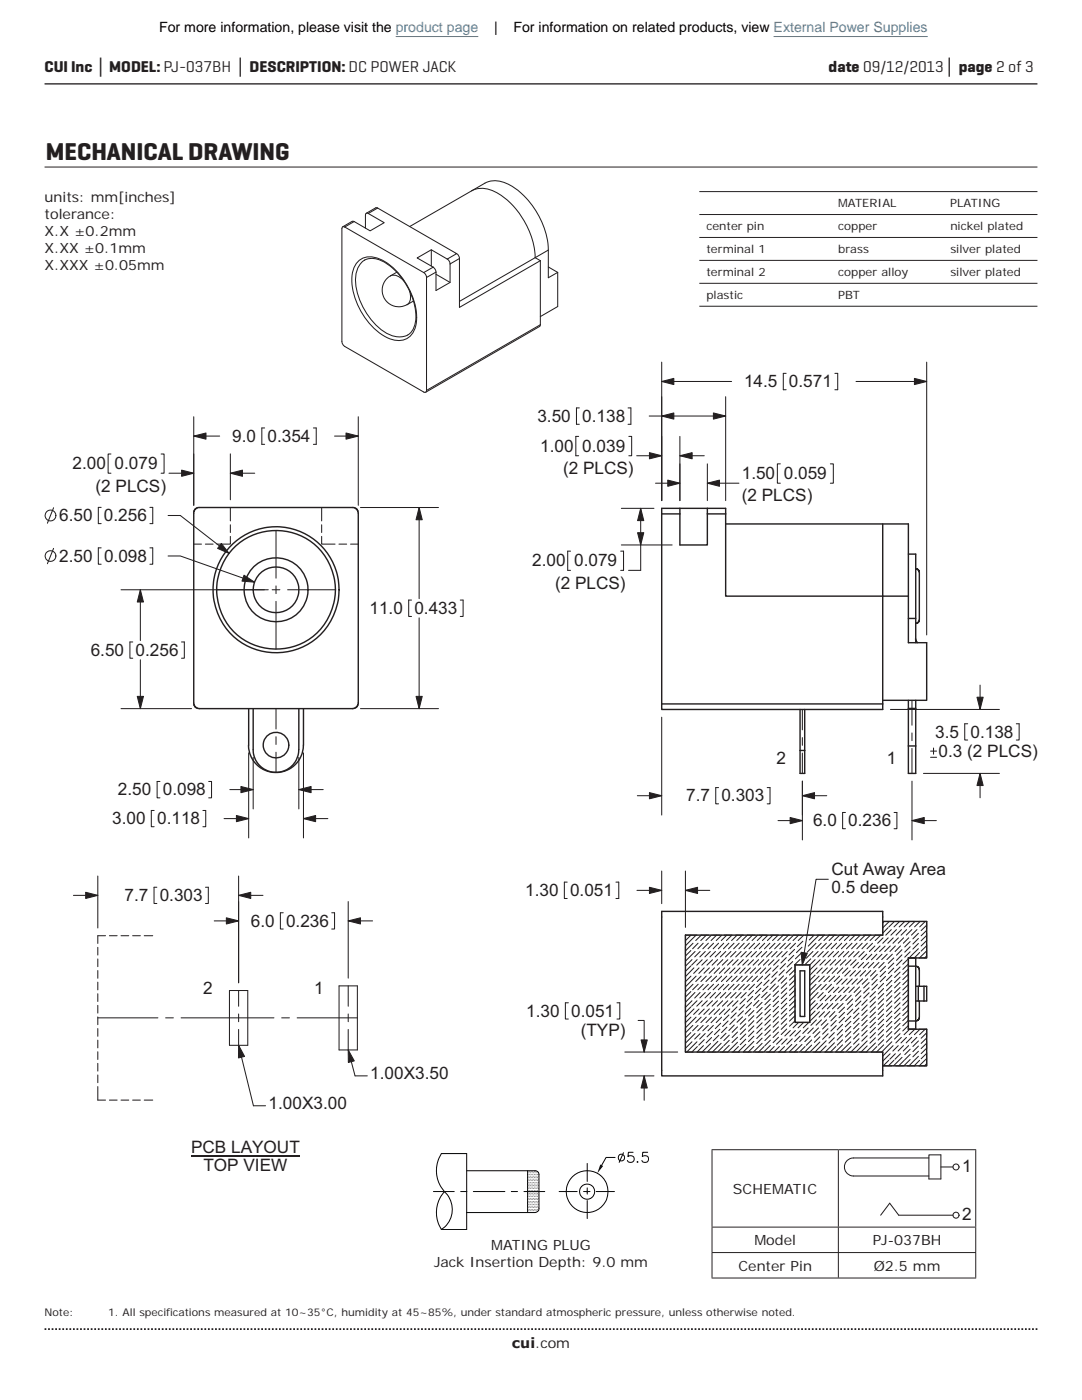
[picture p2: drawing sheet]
<svg xmlns="http://www.w3.org/2000/svg" width="216mm" height="279mm" viewBox="0 0 216 279" stroke-linecap="round" stroke-linejoin="round" font-family="sans-serif">
<path d="M8.9 16.7h198.1" fill="none" stroke="#231f20" stroke-width=".26"/>
<path d="M8.9 265.3h198.1" fill="none" stroke="#231f20" stroke-width=".35" stroke-dasharray=".4 .4 .4 .4 .4 .4" stroke-dashoffset=".7" stroke-linecap="butt"/>
<g fill="none" stroke="#231f20" stroke-width=".21">
<path d="M94.1 38.1l2.7-1.5a5.2 5.2 0 0 1 5.3 .5 16.4 16.4 0 0 1 7.3 12.8l-2.6 1.5M94.1 38.1a5.4 5.4 0 0 1 5.8 .8 16.5 16.5 0 0 1 6.9 12.5M94.1 38.1l-12.3 7.1M68.8 45.3h-.4l-.2 .3 .1 23 .5 .5 15.7 9.1 .4 .1 .2-.4M68.8 45.3l15.7 9.1M70.7 44.2l-1.9 1.1M70.7 44.2h-.4l-1.9 1.1M71.7 51.9a4.4 4.4 0 0 1 5.1 .3 13.8 13.8 0 0 1 6.3 12.3 3.6 3.6 0 0 1-4.9 3.2 13.2 13.2 0 0 1-7.7-9.3 7.3 7.3 0 0 1 .7-5.9zM72.4 52.1a3.3 3.3 0 0 1 3.6-.1 13.3 13.3 0 0 1 6.9 12 3.2 3.2 0 0 1-4 3.2 10.3 10.3 0 0 1-6.1-5.3 10.6 10.6 0 0 1-1.6-7.9l.5-1zM73.5 42.6l3.2 1.8-2.8 1.7-3.2-1.9M73.5 42.6l-.3-.1-.2 .2-.1 2.8M75.4 41.5l15.7 9.1-1.9 1.1"/>
<path d="M75.4 41.5l-1.9 1.1M75.4 41.5h-.4l-1.9 1.1M77.9 55.1a2.39 2.39 0 0 1 2.7 1M77.9 55.1a3.3 3.3 0 0 0-1.6 2.3 3.3 3.3 0 0 0 1.1 3l.3 .2a3.3 3.3 0 0 0 3.5 .2M79.2 54.3l-1.3 .8M81.7 58.1a2.42 2.42 0 0 1-.5 2.7M85.1 55.4v22.5M86.1 49.9v3.2M86.4 53.3l.5 .6 .1 .4M86.4 53.3l-1.9 1.1M87 54.3l-1.9 1.1-.1-.5-.5-.5M87 54.7l2.8 1.7"/>
<path d="M89.2 51.7l-3.1-1.8-2.9 1.6 3.2 1.8M89.2 51.7l.5 .6 .1 .4M89.8 52.7v3.7l-2.8 1.6v-3.7M91.1 50.6l.3 .3 .3 .7M91.7 51.6v9.7l16.1-9.3M91.7 51.6l-1.9 1.1M106.8 51.4l1 .6M106.8 51.4l-15.1 8.7M107.8 52v12.8M109.4 49.9v5.5l1.9-1M109.4 53.3l1.9 1.1M111.3 54.4v6.8l-3.5 2"/>
<path d="M82.5 60.1l-1.3 .7M107.8 64.8l-22.7 13.1M107.8 64.8l-.1 .4-22.7 13.1M14.7 178.7h4.8M19.5 174.8v10.4M31.3 177.1h-.6v3.2h.6M41 177.1h.6v3.2h-.6M47.6 174.8v21.3M47.6 178.7h4.9M69.5 179.9v15.3M19.5 189.1v1.5M19.5 191.4v1.5"/>
<path d="M19.5 193.7v1.5M19.5 196v1.6M19.5 198.3v1.6M21.1 186.7h-1.6v1.6M21.8 186.7h1.6M24.1 186.7h1.6M26.5 186.7h1.5M28.8 186.7h1.7M42.7 183.8h4.9M45.8 197.7h3.6v10.9h-3.6zM47.6 197.7v3.1M56.5 182.2h-.6v3.2h.6"/>
<path d="M66.2 182.2h.6v3.2h-.6M67.7 196.8h3.6v12.7h-3.6zM69.5 196.8v4M69.5 183.8h4.8M19.5 216.8v2.7h1.6M19.5 200.6v1.6M19.5 203v1.5M19.5 205.3v1.5M19.5 207.6v1.5M19.5 209.9v1.5M19.5 212.2v1.6M19.5 214.5v1.6"/>
<path d="M19.5 203.1h12M21.8 219.5h1.6M24.1 219.5h1.6M26.5 219.5h1.5M28.8 219.5h1.7M33 203.1h1.6M36.1 203.1h18.6M47.6 202.4v1.5M47.6 205.4v3.2M56.2 203.1h1.5M59.3 203.1h12M69.5 202.4v1.5"/>
<path d="M69.5 205.4v4.1"/>
</g>
<g fill="none" stroke="#231f20" stroke-width=".28">
<path d="M38.9 101.6l.6-.3h31.1l.7 .4 .2 .7v37.9l-.2 .6-.2 .3-.7 .2h-30.6l-.4-.1-.5-.3-.2-.5v-38.3zM49.6 141.4v7.3M50.5 141.4v8.7l.3 1.1 .6 1.1a4.4 4.4 0 0 0 2.7 1.7v.1a4.8 4.8 0 0 0 2.7-.3l1.1-.6a4.7 4.7 0 0 0 1.7-3.6v-8.2M60.6 141.4v7.3a5.5 5.5 0 0 1-5.5 5.5 5.5 5.5 0 0 1-5.5-5.5"/>
<circle cx="55.1" cy="117.7" r="12.6"/>
<circle cx="55.1" cy="117.7" r="6.4"/>
<circle cx="55.1" cy="117.7" r="11.9"/>
<circle cx="55.1" cy="117.7" r="4.6"/>
<circle cx="55.1" cy="148.7" r="2.55"/>
</g>
<path d="M17.1 178.1l2.4 .6-2.4 .6z" fill="#231f20"/>
<path d="M17.1 178.1l2.4 .6-2.4 .6z" fill="none" stroke="#231f20" stroke-width=".21"/>
<path d="M47.6 178.7l2.4-.6v1.2z" fill="#231f20"/>
<path d="M47.6 178.7l2.4-.6v1.2z" fill="none" stroke="#231f20" stroke-width=".21"/>
<path d="M45.2 183.2l2.4 .6-2.4 .6z" fill="#231f20"/>
<path d="M45.2 183.2l2.4 .6-2.4 .6z" fill="none" stroke="#231f20" stroke-width=".21"/>
<path d="M69.5 183.8l2.4-.6v1.2z" fill="#231f20"/>
<g fill="none" stroke="#231f20" stroke-width=".21">
<path d="M22.1 90.6h-.5v3.8h.5M32.1 90.6h.6v3.8h-.6M33.7 94.4h5M38.7 90.6v10.2M46 90.6v9.1M46 94.4h4.8M38.7 108.6h1.5M41 108.6h1.5M43.2 117.7h9.6M46 107v1.6h-2.7M46 101.3v2.7M46 104.7v1.6"/>
<path d="M54.3 117.7h1.5M55.1 105.9v9.5M55.1 116.9v1.6M57.4 117.7h9.5M64.2 101.3v2.7M64.2 104.7v1.6M64.2 107v1.6h2.7M67.6 108.6h1.6M69.9 108.6h1.6M55.1 120v9.6M55.1 141.4v4.1M55.1 147v1.6"/>
<path d="M55.1 150.1v4.1M69.5 183.8l2.4-.6v1.2z"/>
</g>
<path d="M36.2 93.8l2.5 .6-2.5 .7z" fill="#231f20"/>
<path d="M36.2 93.8l2.5 .6-2.5 .7z" fill="none" stroke="#231f20" stroke-width=".21"/>
<path d="M46 94.4l2.4-.6v1.3z" fill="#231f20"/>
<path d="M46 94.4l2.4-.6v1.3zM47.6 208.6l3 12.1h2.4M69.5 209.5l1.3 5.2h2.5" fill="none" stroke="#231f20" stroke-width=".21"/>
<path d="M38.1 230.7h21.7" fill="none" stroke="#231f20" stroke-width=".26"/>
<path d="M47.6 208.6l1.2 2.2-1.2 .3z" fill="#231f20"/>
<path d="M47.6 208.6l1.2 2.2-1.2 .3z" fill="none" stroke="#231f20" stroke-width=".21"/>
<path d="M69.5 209.5l1.2 2.2-1.2 .3z" fill="#231f20"/>
<g fill="none" stroke="#231f20" stroke-width=".21">
<path d="M38.7 87h5.1M38.7 83.2v17.6M52.8 85.4h-.6v3.3h.6M62.5 85.4h.6v3.3h-.6M66.8 87h4.7M71.5 83.2v17.6M10.7 101.3l-1.2 3.1M10.7 109.4l-1.2 3.1M20.2 109.3h-.6v3.3h.6M20.2 101.3h-.6v3.2h.6M24.1 117.7h29.4M28 117.7v10.1"/>
<path d="M29.9 109.3h.6v3.3h-.6M29.9 101.3h.6v3.2h-.6M33.5 111h2.5l14.8 5.2M33.5 102.9h2.5l9.7 7.5M71.9 101.3h15.6M82.1 119.8h-.6v3.2h.6M83.6 101.3v18.2M91.8 119.8h.6v3.2h-.6M26.5 128.1h-.6v3.3h.6M28 131.7v9.7M36.2 128.1h.6v3.3h-.6M83.6 123.3v18.1"/>
<path d="M24.1 141.4h14.1M31.9 156h-.5v3.2h.5M41.6 156h.6v3.2h-.6M45.9 157.6h4.6M49.6 150.2v17M50.5 151.1v10.3M59.6 151.1v10.3M59.6 157.6h4.9M60.6 150.2v17M71.9 141.4h15.6M30.8 161.7h-.6v3.3h.6M40.5 161.7h.6v3.3h-.6"/>
<path d="M44.7 163.4h4.9M60.6 163.4h4.8M69.5 209.5l1.2 2.2-1.2 .3z"/>
<circle cx="10.1" cy="102.9" r="1.08"/>
<circle cx="10.1" cy="111" r="1.07"/>
</g>
<path d="M83 139h1.3l-.7 2.4z" fill="#231f20"/>
<path d="M83 139h1.3l-.7 2.4z" fill="none" stroke="#231f20" stroke-width=".21"/>
<path d="M83.6 101.3l.7 2.4h-1.3z" fill="#231f20"/>
<path d="M83.6 101.3l.7 2.4h-1.3z" fill="none" stroke="#231f20" stroke-width=".21"/>
<path d="M38.7 87l2.4-.6v1.2z" fill="#231f20"/>
<path d="M38.7 87l2.4-.6v1.2z" fill="none" stroke="#231f20" stroke-width=".21"/>
<path d="M44.2 108.5l1.5 1.9-2.3-1z" fill="#231f20"/>
<path d="M44.2 108.5l1.5 1.9-2.3-1z" fill="none" stroke="#231f20" stroke-width=".21"/>
<path d="M69 86.4l2.5 .6-2.5 .6z" fill="#231f20"/>
<path d="M69 86.4l2.5 .6-2.5 .6z" fill="none" stroke="#231f20" stroke-width=".21"/>
<path d="M48.1 157l2.4 .6-2.4 .6z" fill="#231f20"/>
<path d="M48.1 157l2.4 .6-2.4 .6z" fill="none" stroke="#231f20" stroke-width=".21"/>
<path d="M59.6 157.6l2.5-.6v1.2z" fill="#231f20"/>
<path d="M59.6 157.6l2.5-.6v1.2z" fill="none" stroke="#231f20" stroke-width=".21"/>
<path d="M27.4 139h1.2l-.6 2.4z" fill="#231f20"/>
<path d="M27.4 139h1.2l-.6 2.4z" fill="none" stroke="#231f20" stroke-width=".21"/>
<path d="M28 117.7l.6 2.4h-1.2z" fill="#231f20"/>
<path d="M28 117.7l.6 2.4h-1.2z" fill="none" stroke="#231f20" stroke-width=".21"/>
<path d="M47.2 162.8l2.4 .6-2.4 .6z" fill="#231f20"/>
<path d="M47.2 162.8l2.4 .6-2.4 .6z" fill="none" stroke="#231f20" stroke-width=".21"/>
<path d="M60.6 163.4l2.4-.6v1.2z" fill="#231f20"/>
<path d="M60.6 163.4l2.4-.6v1.2z" fill="none" stroke="#231f20" stroke-width=".21"/>
<path d="M48.7 114.8l2.1 1.4-2.5-.2z" fill="#231f20"/>
<g fill="none" stroke="#231f20" stroke-width=".21">
<path d="M48.7 114.8l2.1 1.4-2.5-.2zM182 139.8v4.9M127.2 158.8h4.8M132 143.1v19.6M143.4 157.2h-.6v3.2h.6M153.1 157.2h.5v3.2h-.5M160.1 141.6v4.1M160.1 147.2v1.5M160.1 150.3v4.1M160.1 155.9v11.7M160.1 158.8h4.9M182 146.3v1.5"/>
<path d="M182 149.4v5M182 155.9v11.7M155.2 163.8h4.9M168.7 162.1h-.6v3.3h.6M178.4 162.1h.6v3.3h-.6M182 163.8h4.8M136.8 191.3v1.5l1.3-1.3M136.8 188.9v1.6M136.8 193.6v1.5M136.8 195.9v1.5M136.8 198.2v1.5M136.8 186.6v.1"/>
<path d="M137.8 197.9l-1 1.1M137.8 192.8l-1 1.1M137.8 189.7l-1.1 1.1M137.9 194.8l-1.2 1.1M137.9 186.6l-1.1 1.2M138.1 199.7l-1.4 1.4M138.3 196.4l-1.5 1.5M138.3 188.2l-1.5 1.6M138.5 193.2l-1.7 1.7M138.7 198.1l-1.9 1.9M138.7 189.9l-1.9 1.9M138.9 194.8l-2.1 2.1"/>
<path d="M138.9 186.6l-2.1 2.2M139.1 199.7l-1.1 1.1M139.1 186.6h-2.3v1.6M139.1 191.5l-1.1 1.1M139.3 188.2l-1.1 1.1M139.3 196.4l-1.1 1.1M139.5 193.2l-1.1 1.1M139.7 198.1l-1.1 1.1M139.7 189.9l-1.1 1.1M139.9 186.6h1.5M139.9 194.8l-1.1 1.1M139.9 186.6l-1.1 1.1"/>
<path d="M140.1 199.7l-1.1 1.1M140.1 191.5l-1.1 1.1M140.3 196.5l-1.1 1M140.3 188.2l-1.1 1.1M140.5 193.2l-1.1 1.1M140.7 198.1l-1.1 1.1M140.7 189.9l-1 1.1M140.9 194.8l-1 1.1M140.9 186.6l-1.1 1.1M141.1 199.7l-1.1 1.1M141.1 191.5l-1.1 1.1M141.3 196.5l-1 1"/>
<path d="M141.3 188.2l-1.1 1.1M141.6 193.2l-1.1 1M141.7 189.9l-1 1.1M141.8 198.1l-1.1 1.1M142 194.8l-1.1 1.1M142 186.6l-1.1 1.1M142.2 199.7l-1.1 1.1M142.2 186.6h1.5M142.2 191.5l-1.1 1.1M142.4 196.4l-1.1 1.1M142.4 188.2l-1.1 1.1M142.6 193.2l-1.1 1"/>
<path d="M142.8 198.1l-1.1 1.1M142.8 189.9l-1.1 1.1M143 194.8l-1.1 1.1M143 186.6l-1.1 1.1M143.2 199.7l-1.1 1.1M143.2 191.5l-1.1 1.1M143.4 188.2l-1.1 1.1M143.4 196.4l-1.1 1.1M143.6 193.2l-1.1 1.1M143.8 198.1l-1.1 1.1M143.8 189.9l-1.1 1.1M144 194.8l-1.1 1.1"/>
<path d="M144 186.6l-1.1 1.1M144.2 199.7l-1.1 1.1M144.2 191.5l-1.1 1.1M144.4 196.5l-1.1 1M144.4 188.2l-1.1 1.2M144.5 186.6h1.5M144.6 193.2l-1.1 1.1M144.8 198.1l-1.1 1.1M144.8 189.9l-1.1 1.1M145 194.8l-1.1 1.1M145 186.6l-1.1 1.1M145.2 199.7l-1.1 1.1"/>
<path d="M145.2 191.5l-1.1 1.1M145.4 196.5l-1 1M145.4 188.2l-1 1.2M145.6 193.2l-1 1M145.8 198.1l-1 1.1M145.8 189.9l-1 1.1M146.1 194.8l-1.2 1.1M146.1 186.6l-1.1 1.1M146.3 199.7l-1.2 1.1M146.3 191.5l-1.1 1.1M146.5 196.4l-1.1 1.1M146.5 188.2l-1.1 1.2"/>
<path d="M146.7 193.2l-1.1 1M146.8 186.6h1.5M146.9 189.9l-1.1 1.1M146.9 198.1l-1.1 1.1M147.1 194.8l-1.1 1.1M147.1 186.6l-1.1 1.1M147.3 199.7l-1.1 1.1M147.3 191.5l-1.1 1.1M147.5 196.4l-1.1 1.1M147.5 188.2l-1.1 1.2M147.7 193.2l-1.1 1.1M147.9 198.1l-1.1 1.1"/>
<path d="M147.9 189.9l-1.1 1.1M148.1 194.8l-1.1 1.1M148.1 186.6l-1.1 1.1M148.3 191.5l-1.1 1.1M148.5 188.2l-1.1 1.2M148.5 196.4l-1.1 1.1M148.7 193.2l-1.1 1.1M148.7 199.3l-1.1 1.1M148.9 198.1l-1.1 1.1M148.9 189.9l-1.1 1.1M149.1 194.8l-1.1 1.1M149.1 186.6h1.6"/>
<path d="M149.1 186.6l-1.1 1.1M149.3 191.5l-1.1 1.1M149.5 196.5l-1.1 1M149.5 188.2l-1.1 1.2M149.7 193.2l-1.1 1M149.9 189.9l-1 1.1M150.1 194.8l-1 1.1M150.1 186.6l-1.1 1.1M150.2 198.8l-1.1 1.2M150.3 191.5l-1.1 1.1M150.4 197.6l-1.1 1.2M150.5 196.4l-1.1 1.1"/>
<path d="M150.6 188.2l-1.2 1.2M150.8 193.2l-1.1 1M150.9 189.9l-1 1.1M151.1 194.8l-1 1.1M151.2 186.6l-1.1 1.1M151.4 191.5l-1.1 1.1M151.4 186.6h1.6M151.4 199.6l-1 1.2M151.6 188.2l-1.1 1.2M151.6 198.4l-1.1 1.1M151.8 193.2l-1.1 1M151.8 197.2l-1.1 1.1"/>
<path d="M152 189.9l-1.1 1.1M152 196l-1.1 1.1M152.2 194.8l-1.1 1.1M152.2 186.6l-1.1 1.1M152.4 191.5l-1.1 1.1M152.6 188.2l-1.1 1.2M152.8 193.2l-1.1 1.1M153 189.9l-1.1 1.1M153.1 198l-1.1 1.1M153.2 186.6l-1.1 1.1M153.3 196.8l-1.1 1.1M153.4 191.5l-1.1 1.1"/>
<path d="M153.5 195.6l-1.1 1.1M153.6 188.2l-1.1 1.2M153.6 194.4l-1 1.1M153.7 198.4l-1.1 1.1M153.7 199.4l-1.1 1.1M153.7 186.6h1.6M153.8 193.2l-1.1 1M154 189.9l-1.1 1.1M154.2 186.6l-1.1 1.1M154.4 191.5l-1.1 1.1M154.6 188.2l-1.1 1.2M154.7 196.4l-1.1 1.1"/>
<path d="M154.9 195.2l-1.1 1.1M155.1 189.9l-1.1 1.1M155.1 193.9l-1.1 1.1M155.3 186.6l-1.1 1.1M155.3 192.7l-1.1 1.1M155.3 196.8l-1 1.1M155.3 199.8l-1 1.1M155.3 198.8l-1 1.1M155.3 197.8l-1 1.1M155.5 191.5l-1.1 1.1M155.7 188.3l-1.1 1.1M156.1 189.9l-1.1 1.1"/>
<path d="M156.1 186.6h1.5M156.3 186.6l-1.1 1.1M156.3 194.8l-1 1M156.5 193.5l-1.1 1.1M156.7 188.3l-1.1 1.1M156.7 192.3l-1 1.1M156.9 191.1l-1.1 1.1M157 195.1l-1.1 1.1M157 199.2l-1.1 1.1M157 198.2l-1.1 1.1M157 197.2l-1.1 1.1M157 196.1l-1.1 1.1"/>
<path d="M157.1 189.9l-1.1 1.1M157.3 186.6l-1.1 1.1M157.7 188.3l-1.1 1.1M158 193.1l-1.1 1.1M158.2 191.9l-1.1 1.1M158.3 186.6l-1.1 1.1M158.4 186.6h1.5M158.4 190.7l-1.1 1.1M158.5 189.5l-1.1 1.1M158.6 193.5l-1.1 1.1M158.6 199.6l-1.1 1.1M158.6 198.6l-1.1 1.1"/>
<path d="M158.6 194.1v-1.5h3v1.5M158.6 194.9v1.5M158.6 197.2v1.5M158.6 199.5v1.6M158.6 197.6l-1.1 1.1M158.6 196.6l-1.1 1M158.6 195.6l-1.1 1M158.6 194.5l-1.1 1.1M158.7 188.3l-1.1 1.1M159.3 186.6l-1.1 1.1M159.6 192.5v.1M159.6 191.5l-1.1 1.1"/>
<path d="M159.8 190.3l-1.1 1.1M160 189l-1.1 1.1M160.2 187.8l-1.1 1.1M160.4 186.6l-1.1 1.1M160.7 186.6h1.5M161.6 194.9v1.5M161.6 197.2v1.5M161.6 199.5v1.6M161.8 191.4l-1.1 1M162.2 189.9l-1.3 1.3M162.4 186.6l-.9 1M162.6 199.7l-1 1.1"/>
<path d="M162.6 197.7l-1 1.1M162.6 194.6l-1 1.1M162.7 191.5l-1.1 1.1M162.8 188.3l-1.7 1.7M162.8 196.5l-1.3 1.2M163 186.6h1.6M163 193.2l-1.5 1.5M163.2 198.1l-1.7 1.7M163.2 189.9l-1 1.1M163.4 186.6l-2.1 2.2M163.4 194.8l-1.8 1.9M163.7 191.5l-2.2 2.1"/>
<path d="M163.9 196.5l-1.1 1M163.9 188.2l-1.1 1.1M164.1 193.2l-1.1 1.1M164.3 198.1l-1.1 1.1M164.3 189.9l-1.1 1.1M164.5 186.6l-1.1 1.1M164.5 194.8l-1.1 1.1M164.7 191.5l-1.1 1.1M164.8 198.6l-1.2 1.1M164.9 196.5l-1.1 1M164.9 188.2l-1.1 1.2M165.1 193.2l-1.1 1"/>
<path d="M165.3 189.9l-1.1 1.1M165.3 186.6h1.6M165.5 194.8l-1.1 1.1M165.5 186.6l-1.1 1.1M165.7 191.5l-1.1 1.1M165.8 198.6l-1.1 1.1M165.9 196.4l-1.1 1.1M165.9 188.2l-1.1 1.2M166.1 193.2l-1.1 1.1M166.3 189.9l-1.1 1.1M166.4 197l-1.1 1.1M166.5 194.8l-1.1 1.1"/>
<path d="M166.5 186.6l-1.1 1.1M166.7 191.5l-1.1 1.1M166.8 198.6l-1.1 1.1M166.9 188.2l-1.1 1.2M167.1 193.2l-1.1 1.1M167.3 189.9l-1 1.1M167.4 197l-1.1 1.1M167.5 194.8l-1 1.1M167.6 186.6l-1.1 1.1M167.6 186.6h1.6M167.7 191.5l-1.1 1.1M167.8 198.6l-1.1 1.1"/>
<path d="M168 188.2l-1.1 1.2M168 195.4l-1.1 1M168.2 193.2l-1.1 1.1M168.4 189.9l-1.1 1.1M168.4 197l-1.1 1.1M168.6 186.6l-1.1 1.1M168.8 191.5l-1.1 1.1M168.8 198.6l-1.1 1.1M169 188.2l-1.1 1.2M169 195.4l-1 1M169.2 193.2l-1.1 1M169.4 189.9l-1.1 1.1"/>
<path d="M169.4 197l-1 1.1M169.6 186.6l-1.1 1.1M169.7 193.7l-1.1 1.1M169.8 191.5l-1.1 1.1M169.9 198.6l-1.1 1.1M170 186.6h1.5M170 188.2l-1.1 1.2M170.1 195.4l-1.1 1.1M170.1 199.4l-1 1M170.4 189.9l-1.1 1.1M170.5 197l-1.1 1.1M170.6 186.6l-1.1 1.1"/>
<path d="M170.7 193.7l-1.1 1.1M170.8 191.5l-1.1 1.1M171 188.2l-1.1 1.2M171.1 195.4l-1.1 1M171.3 192.1l-1.1 1.1M171.4 189.9l-1.1 1.1M171.5 197l-1.1 1.1M171.7 186.6l-1.2 1.1M171.7 193.7l-1.1 1.1M171.8 199.8l-1.1 1.1M171.8 198.7l-1.1 1.2M171.8 197.7l-1.1 1.1"/>
<path d="M172 188.2l-1 1.2M172.1 195.3l-1.1 1.1M172.3 186.6h1.5M172.3 192.1l-1.1 1.1M172.4 189.9l-1 1.1M172.7 186.6l-1.2 1.1M172.7 193.7l-1.1 1.1M172.9 190.4l-1 1.1M173 199.5l-1 1.1M173.1 188.2l-1.1 1.2M173.1 195.3l-1.1 1.1M173.3 192.1l-1.1 1.1"/>
<path d="M173.4 198.1l-1.1 1.1M173.4 197.1l-1.1 1.1M173.4 196.1l-1.1 1.1M173.7 186.6l-1.1 1.1M173.7 193.7l-1 1.1M174 190.4l-1.1 1.1M174.1 188.3l-1.1 1.1M174.3 192.1l-1 1.1M174.6 188.8l-1.1 1.1M174.7 199.9l-1.1 1.1M174.7 198.9l-1.1 1.1M174.7 197.9l-1.1 1.1"/>
<path d="M174.7 186.6l-1.1 1.1M174.8 193.7l-1.1 1.1M175 190.4l-1.1 1.1M175.1 195.5l-1.1 1.1M175.1 194.4l-1.1 1.2M175.1 196.5l-1.1 1.1M175.4 192.1l-1.1 1.1M175.6 188.8l-1.1 1.1M175.7 186.6l-1.1 1.1M176 190.4l-1.1 1.1M176.2 187.2l-1.1 1.1M176.3 197.3l-1.1 1.1"/>
<path d="M176.3 196.2l-1.1 1.2M176.3 199.3l-1.1 1.1M176.3 198.3l-1.1 1.1M176.4 183.9l-.3 .3M176.4 192.1l-1.1 1.1M176.6 188.8l-1.1 1.1M176.7 194.9l-1.1 1M176.7 193.9l-1.1 1M176.7 192.8l-1.1 1.1M177 190.4l-1.1 1.1M177.2 185.1l-1.1 1.1M177.2 187.2l-1 1.1"/>
<path d="M177.4 183.9l-1.3 1.3M177.6 188.8l-1.1 1.1M177.8 185.5l-1.1 1.1M178 199.8l-1.1 1M178 198.7l-1.1 1.1M178 197.7l-1.1 1.1M178 196.7l-1.1 1M178 195.7l-1.1 1M178 194.6l-1.1 1.1M178 183.9h-1.9v2.7h-1.5M178.1 190.4l-1.1 1.1M178.2 187.2l-1 1.1"/>
<path d="M178.3 193.2l-1 1.1M178.3 192.2l-1.1 1.1M178.3 191.2l-1.1 1.1M178.5 183.9l-1.1 1.1M178.7 188.8l-1.1 1.1M178.7 183.9h1.6M178.9 185.5l-1.1 1.1M179.3 187.2l-1.1 1.1M179.5 183.9l-1.1 1.1M179.6 199.1l-1.1 1.1M179.6 198.1l-1.1 1.1M179.6 197.1l-1.1 1.1"/>
<path d="M179.6 196l-1.1 1.2M179.6 195l-1.1 1.1M179.6 194l-1.1 1.1M179.6 193l-1.1 1.1M179.7 188.8l-1.1 1.1M179.9 185.5l-1.1 1.1M180 190.6l-1.1 1.1M180 189.5l-1.1 1.1M180 191.6l-1.1 1.1M180.3 187.2l-1.1 1M180.5 183.9l-1.1 1.1M180.9 185.5l-1.1 1.1"/>
<path d="M181 183.9h1.6M181.2 199.5l-1.1 1.1M181.2 198.5l-1.1 1.1M181.2 197.5l-1.1 1.1M181.2 196.5l-1.1 1.1M181.2 195.5l-1.1 1M181.2 194.4l-1.1 1.1M181.2 193.4l-1.1 1.1M181.2 192.4l-1.1 1.1M181.2 191.4l-1.1 1M181.3 192.9v12.5h1.5M181.3 187.2l-1 1"/>
<path d="M181.5 183.9l-1.1 1.1M181.6 189.9l-1.1 1.1M181.6 188.9l-1.1 1.1M181.6 187.9l-1.1 1.1M182 185.5l-1.2 1.1M182.6 183.9l-1.2 1.1M182.8 191.2h-1.5v1.5M183 185.5l-1.1 1.1M183.3 189.3l-1.9 1.9M183.3 188.3l-1.1 1.1M183.3 187.3l-1.1 1.1M183.3 186.3l-1.1 1.1"/>
<path d="M183.4 183.9h1.5v1.5M183.5 190.1l-1.1 1.1M183.6 183.9l-1.1 1.1M184.6 183.9l-1.1 1.1M184.9 190.8l-.4 .4M184.9 189.8l-1.4 1.4M184.9 188.7l-1.1 1.1M184.9 187.7l-1.1 1.1M184.9 186.7l-1.1 1.1M184.9 188.5v2.7h-1.5M184.9 186.2v1.6M184.9 185.7l-1.1 1.1"/>
<path d="M184.9 184.6l-1.1 1.1M136.8 207.5v2.5h1.5M136.8 200.5v1.6M136.8 202.8v1.6M136.8 205.2v1.5M137.8 206.1l-1 1.1M137.8 201l-1 1M137.9 203l-1.2 1.1M138.1 207.9l-1.4 1.3M138.3 204.6l-1.5 1.5M138.5 201.3l-1.7 1.8M138.7 206.3l-1.9 1.9"/>
<path d="M138.9 203l-2.2 2.2M139.1 207.9l-2.1 2M139.1 210h1.5M139.1 208.9l-1 1M139.3 204.6l-1.1 1.1M139.5 201.4l-1.1 1.1M139.7 206.3l-1.1 1.1M139.9 203l-1.1 1.1M140.3 204.6l-1.1 1.1M140.4 208.7l-1.3 1.2M140.5 201.4l-1.1 1.1M140.5 207.5l-1.1 1.1"/>
<path d="M140.7 206.3l-1.1 1.1M140.9 203l-1.1 1.1M141.3 204.6l-1.1 1.1M141.4 210h1.5M141.5 201.3l-1.1 1.2M141.8 208.3l-1.7 1.7M142 203l-1.1 1.1M142 207.1l-1.1 1M142.2 205.9l-1.1 1M142.3 204.6l-1 1.1M142.6 201.3l-1.1 1.2M143 203l-1.1 1.1"/>
<path d="M143.2 207.8l-2.1 2.2M143.4 206.6l-1.1 1.1M143.6 201.3l-1.1 1.2M143.6 205.4l-1 1.1M143.7 210h1.6M143.8 204.2l-1.1 1.1M143.9 208.2l-1.7 1.7M144 203l-1.1 1.1M144.3 208.9l-1.1 1M144.6 201.4l-1.1 1.1M144.9 206.2l-1.1 1.1M145.1 205l-1.1 1.1"/>
<path d="M145.3 203.8l-1.1 1.1M145.5 202.6l-1.2 1.1M145.5 208.6l-1.3 1.4M145.5 207.6l-1.1 1.1M145.5 206.6l-1.1 1.1M145.6 201.3l-1.1 1.2M146 210h1.6M146.5 204.6l-1.1 1.1M146.7 203.3l-1.1 1.2M146.9 202.1l-1.1 1.1M147.1 200.9l-1.1 1.1M147.2 208l-2 1.9"/>
<path d="M147.2 207l-1.1 1.1M147.2 206l-1.1 1.1M147.2 204.9l-1.1 1.1M147.3 208.9l-1 1M148.2 202.9l-1.1 1.1M148.3 210h1.6M148.3 201.7l-1.1 1.1M148.6 200.5l-1.1 1.1M148.8 205.4l-1.1 1M148.8 208.4l-1.5 1.5M148.8 207.4l-1.1 1.1M148.8 206.4l-1.1 1.1"/>
<path d="M148.8 204.3l-1.1 1.1M148.8 203.3l-1.1 1.1M149.8 201.3l-1.1 1.1M150 200.1l-1.1 1.1M150.4 208.8l-1.1 1.1M150.4 207.8l-2.1 2.1M150.4 206.8l-1.1 1.1M150.4 205.8l-1.1 1M150.4 204.7l-1.1 1.1M150.4 203.7l-1.1 1.1M150.4 202.7l-1 1.1M150.4 201.7l-1 1.1"/>
<path d="M150.7 210h1.5M152.1 200l-1.1 1.1M152.1 208.2l-1.8 1.7M152.1 207.2l-1.1 1.1M152.1 206.2l-1.1 1.1M152.1 205.2l-1.1 1M152.1 204.1l-1.1 1.1M152.1 203.1l-1.1 1.1M152.1 202.1l-1.1 1.1M152.1 201.1l-1.1 1M152.5 208.9l-1.1 1M153 210h1.5"/>
<path d="M153.7 200.4l-1.1 1.1M153.7 208.6l-1.3 1.3M153.7 207.6l-1.1 1.1M153.7 206.6l-1.1 1.1M153.7 205.5l-1.1 1.1M153.7 204.5l-1.1 1.1M153.7 203.5l-1.1 1.1M153.7 202.5l-1.1 1.1M153.7 201.4l-1.1 1.2M154.5 208.9l-1.1 1.1M155.3 210h1.5M155.3 207l-1 1.1"/>
<path d="M155.3 206l-1 1.1M155.3 204.9l-1 1.1M155.3 203.9l-1 1.1M155.3 202.9l-1 1.1M155.3 201.9l-1 1.1M155.3 200.9l-1 1M155.5 208.9l-1.1 1M156.1 207.3l-1.1 1.1M156.5 208.9l-1 1M157 205.4l-1.1 1.1M157 204.3l-1.1 1.1M157 203.3l-1.1 1.1"/>
<path d="M157 202.3l-1.1 1.1M157 201.3l-1.1 1.1M157 200.2l-1.1 1.1M157.1 207.3l-1.1 1.1M157.6 210h1.5M157.7 205.7l-1.1 1.1M158 208.4l-1.5 1.5M158.1 207.3l-1.1 1.1M158.6 203.7l-1.1 1.1M158.6 202.7l-1.1 1.1M158.6 201.7l-1.1 1.1M158.6 200.6l-1.1 1.1"/>
<path d="M158.7 205.7l-1.1 1.1M159 208.4l-1.5 1.5M159.4 204l-1.2 1.1M159.6 206.8l-1.1 1.1M159.7 205.7l-1.1 1.1M159.9 210h1.6M160 208.4l-1.5 1.5M160.4 204l-1.2 1.1M160.6 208.9l-1 1M160.6 206.8l-1 1.1M161.3 205.2l-1.1 1.1M161.4 204.1l-1.1 1"/>
<path d="M161.7 206.8l-1.1 1.1M162 208.6l-1.4 1.4M162 207.5l-1.1 1.1M162.2 210h1.6M162.3 205.1l-1.1 1.2M162.6 201.8l-1 1M162.9 203.5l-1.1 1.1M163.1 200.3l-1.5 1.5v2.2h-3v-2.2M163.3 205.1l-1.1 1.2M163.5 201.9l-2 2M163.6 208l-2 1.9M163.6 206.9l-1.1 1.1"/>
<path d="M163.6 205.9l-1.1 1.1M163.7 208.9l-1.1 1.1M163.9 203.5l-1.1 1.1M164.1 200.3l-1 1M164.5 201.9l-1.1 1.1M164.6 210h1.5M164.9 208.7l-1.3 1.3M164.9 207.7l-1.1 1.1M164.9 203.5l-1 1.1M165.2 200.3l-1.1 1.1M165.2 205.3l-1.1 1.1M165.2 204.3l-1.1 1.1"/>
<path d="M165.2 206.3l-1.1 1.1M165.6 201.9l-1.1 1.1M166.2 200.3l-1.1 1.1M166.5 207.1l-1.1 1.1M166.5 206.1l-1.1 1.1M166.5 208.1l-1.8 1.8M166.6 201.9l-1.1 1.1M166.8 208.9l-1.1 1M166.9 204.7l-1.1 1.1M166.9 210h1.5M166.9 203.7l-1.1 1.1M166.9 202.6l-1.1 1.1"/>
<path d="M167.2 200.3l-1.1 1M168.1 208.5l-1.4 1.5M168.1 207.5l-1.1 1.1M168.1 206.5l-1.1 1.1M168.1 205.5l-1.1 1.1M168.1 204.4l-1.1 1.1M168.2 200.3l-1.1 1M168.5 203l-1.1 1.1M168.5 202l-1.1 1.1M168.5 201l-1.1 1.1M169.2 210h1.5M169.8 207.9l-2.1 2"/>
<path d="M169.8 206.9l-1.1 1.1M169.8 205.9l-1.1 1.1M169.8 204.8l-1.1 1.1M169.8 203.8l-1.1 1.1M169.8 202.8l-1.1 1.1M169.8 208.9l-1 1M170.1 200.4l-1 1.1M170.2 201.4l-1.1 1.1M171.4 206.3l-1.1 1.1M171.4 205.3l-1.1 1M171.4 202.2l-1.1 1.1M171.4 201.2l-1.1 1"/>
<path d="M171.4 208.3l-1.6 1.6M171.4 207.3l-1.1 1.1M171.4 204.2l-1.1 1.1M171.4 203.2l-1.1 1.1M171.5 210h1.5M171.9 208.9l-1.1 1M173 208.7l-1.2 1.2M173 207.7l-1 1.1M173 206.7l-1 1.1M173 205.7l-1 1.1M173 204.6l-1 1.1M173 203.6l-1 1.1"/>
<path d="M173 202.6l-1 1.1M173 201.6l-1 1.1M173 200.5l-1 1.2M173.8 210h2.3v2.7h1.9M174.7 208.1l-1.8 1.8M174.7 207.1l-1.1 1.1M174.7 206.1l-1.1 1.1M174.7 205.1l-1.1 1M174.7 204l-1.1 1.1M174.7 203l-1.1 1.1M174.7 202l-1.1 1.1M174.7 201l-1.1 1"/>
<path d="M175 208.9l-1.1 1M176.3 206.5l-1.1 1.1M176.3 205.5l-1.1 1.1M176.3 201.4l-1.1 1.1M176.3 200.3l-1.1 1.1M176.3 207.5l-1.1 1.1M176.3 208.5l-1.4 1.4M176.3 204.4l-1.1 1.1M176.3 203.4l-1.1 1.1M176.3 202.4l-1.1 1.1M177.3 211.6l-1 1.1M177.6 210.3l-1.5 1.5"/>
<path d="M178 207.9l-2.1 2.1M178 205.9l-1.1 1.1M178 206.9l-1.1 1.1M178 204.9l-1.1 1.1M178 203.8l-1.1 1.1M178 202.8l-1.1 1.1M178 201.8l-1.1 1.1M178 200.8l-1.1 1M178.2 208.7l-2.1 2.1M178.4 211.6l-1.1 1.1M178.7 210.3l-1.1 1.1M178.7 212.7h1.6"/>
<path d="M179.2 208.7l-1 1.1M179.6 206.3l-1.1 1.1M179.6 204.2l-1.1 1.1M179.6 205.3l-1.1 1.1M179.6 203.2l-1.1 1.1M179.6 202.2l-1.1 1.1M179.6 201.2l-1.1 1.1M179.6 200.1l-1.1 1.1M179.7 210.3l-1.1 1.1M179.9 207l-1.2 1.1M180 211l-1.7 1.7M180.3 208.7l-1.1 1.1"/>
<path d="M180.4 211.6l-1 1.1M180.9 207l-1.1 1.1M181 212.7h1.6M181.2 204.7l-1.1 1M181.2 202.6l-1.1 1.1M181.2 203.6l-1.1 1.1M181.2 201.6l-1.1 1.1M181.2 200.6l-1.1 1.1M181.3 208.7l-1.1 1.1M181.5 205.4l-1.1 1.1M181.6 211.5l-1.2 1.2M181.6 210.4l-1.1 1.1"/>
<path d="M181.6 209.4l-1.1 1.1M181.9 207l-1.1 1.1M182.5 205.4l-1.1 1.1M183 207l-1.2 1.1M183.3 210.8l-1.9 1.9M183.3 209.8l-1.1 1.1M183.3 208.8l-1.1 1.1M183.3 207.7l-1.1 1.2M183.4 205.4h1.5v1.6M183.5 211.6l-1.1 1.1M183.6 205.4l-1.1 1.1M184.6 205.4l-1.1 1.1"/>
<path d="M184.9 210v2.7h-1.5M184.9 207.7v1.6M184.9 211.2l-1.5 1.5M184.9 209.2l-1.1 1.1M184.9 210.2l-1.1 1.1M184.9 212.3l-.4 .4M184.9 208.2l-1.1 1.1M184.9 207.2l-1.1 1M184.9 206.1l-1.1 1.1"/>
</g>
<g fill="none" stroke="#231f20" stroke-width=".28">
<path d="M132 102.6h3.7M132 102.6v37.9M132 102.6v-1.1h12.8v1.1M135.7 102.6v6.2h5.4v-6.2M135.7 101.5v1.1M141.1 101.5v1.1M141.1 102.6h3.7M144.8 104.6h36.5v14.4M144.8 102.6v16.4h31.3M176.1 119v21.5M176.1 104.6v14.4M176.1 119h5.2"/>
<path d="M181.3 110.6h1.4v12.8h-1.4M181.3 119v9.3h3.6v11.5h-8.8M182.7 113.5l.5 .2 .2 .5v9.5l-.2 .5-.5 .2M181.3 139.8v1.6M182.7 127.5v.3l.4 .5M182.7 139.8v1.6M182.7 123.4v4.9M132 140.5v1.1h44.1v-1.1M132 140.5h44.1M159.6 149.8v4.6h1v-4.6M159.6 141.6v8.2M159.6 149.8h1"/>
<path d="M160.6 141.6v8.2M181.3 141.4h1.4M181.3 148.9h1.4M181.3 148.9v5.5h1.4v-5.5M181.3 141.4v7.5M182.7 141.4v7.5M132 181.9h44.1v4.7h-39.3v23.4h39.3v4.7h-44.1zM158.6 192.6h3v11.4h-3zM159.6 193.7h1v9.2h-1zM176.1 183.9h8.8v7.3h-3.6M181.3 191.2h1.4v1.6M181.3 192.8h1.4"/>
<path d="M181.3 192.8v11M181.3 191.2v1.6M182.7 192.8l.5 .2 .2 .4v3.4M182.7 192.8v11M182.7 199.8h.5M182.7 196.8h.5M183.2 196.8h1.2M183.2 199.8h1.2M183.2 196.8v3M183.4 199.8v3.4l-.2 .4-.5 .2M184.4 196.8h.5v3h-.5M184.4 196.8v3"/>
<path d="M181.3 203.8h1.4M181.3 203.8v1.6h3.6v7.3h-8.8M182.7 203.8v1.6"/>
</g>
<path d="M129.6 158.2l2.4 .6-2.4 .6z" fill="#231f20"/>
<path d="M129.6 158.2l2.4 .6-2.4 .6z" fill="none" stroke="#231f20" stroke-width=".21"/>
<path d="M160.1 158.8l2.4-.6v1.2z" fill="#231f20"/>
<path d="M160.1 158.8l2.4-.6v1.2z" fill="none" stroke="#231f20" stroke-width=".21"/>
<path d="M157.7 163.2l2.4 .6-2.4 .6z" fill="#231f20"/>
<path d="M157.7 163.2l2.4 .6-2.4 .6z" fill="none" stroke="#231f20" stroke-width=".21"/>
<path d="M182 163.8l2.4-.6v1.2z" fill="#231f20"/>
<g fill="none" stroke="#231f20" stroke-width=".21">
<path d="M113.2 176h-.6v3.3h.6M122.9 176h.6v3.3h-.6M127.1 177.7h4.9M132 173.8v6.5M136.8 177.7h4.8M136.8 173.8v11.3M165.3 175.5h-2.5l-2.7 17.1M182 163.8l2.4-.6v1.2zM113.4 200.1h-.6v3.3h.6M123.1 200.1h.6v3.3h-.6M124.7 214.7h5.8M124.7 210h10.5"/>
<path d="M127.3 203.7h1.2v6.3M128.5 214.7v4.9"/>
</g>
<path d="M128.5 214.7l.7 2.4h-1.3z" fill="#231f20"/>
<path d="M128.5 214.7l.7 2.4h-1.3z" fill="none" stroke="#231f20" stroke-width=".21"/>
<path d="M136.8 177.7l2.4-.6v1.2z" fill="#231f20"/>
<path d="M136.8 177.7l2.4-.6v1.2z" fill="none" stroke="#231f20" stroke-width=".21"/>
<path d="M129.6 177.1l2.4 .6-2.4 .6z" fill="#231f20"/>
<path d="M129.6 177.1l2.4 .6-2.4 .6z" fill="none" stroke="#231f20" stroke-width=".21"/>
<path d="M127.9 207.5h1.3l-.7 2.5z" fill="#231f20"/>
<path d="M127.9 207.5h1.3l-.7 2.5z" fill="none" stroke="#231f20" stroke-width=".21"/>
<path d="M159.8 190l1.3 .2-1 2.4z" fill="#231f20"/>
<g fill="none" stroke="#231f20" stroke-width=".21">
<path d="M132 72.3v27.6M132 76.1h14M144.8 79.2v20.7M156.9 74.5h-.6v3.3h.6M166.6 74.5h.6v3.3h-.6M170.8 76.1h14.1M184.9 72.3v54.4M115.5 87.1h-.6v3.9h.6M115.6 81.4h-.6v3.3h.6M125.3 81.4h.6v3.3h-.6M125.5 87.1h.5v3.9h-.5M127 91h5"/>
<path d="M129.5 83h15.3M130.8 96.4h4.9M135.7 91h4.8M135.7 87.1v12.8M141.1 92.6v7.3M141.1 96.4h6.3M155.7 92.6h-.6v3.8h.6M165.7 92.6h.6v3.8h-.6M113.8 110h-.5v3.8h.5M123.9 110h.5v3.8h-.5M124 108.8h10.1M124 101.5h6.5"/>
<path d="M127.8 101.5v12.3h-2.4M195.6 136.7v4.9M177.7 141.6h21.7M184.3 154.4h15.1M185.7 151.1h1.2M185.7 149.9h1.2M186.3 149.3v1.2M193.1 144.4h-.6v3.3h.6M195.6 154.4v4.8M202.8 144.4h.6v3.3h-.6M159.8 190l1.3 .2-1 2.4z"/>
</g>
<path d="M135.7 91l2.4-.7v1.3z" fill="#231f20"/>
<path d="M135.7 91l2.4-.7v1.3z" fill="none" stroke="#231f20" stroke-width=".21"/>
<path d="M129.6 90.3l2.4 .7-2.4 .6z" fill="#231f20"/>
<path d="M129.6 90.3l2.4 .7-2.4 .6z" fill="none" stroke="#231f20" stroke-width=".21"/>
<path d="M182.5 75.5l2.4 .6-2.4 .7z" fill="#231f20"/>
<path d="M182.5 75.5l2.4 .6-2.4 .7z" fill="none" stroke="#231f20" stroke-width=".21"/>
<path d="M132 76.1l2.5-.6v1.3z" fill="#231f20"/>
<path d="M132 76.1l2.5-.6v1.3z" fill="none" stroke="#231f20" stroke-width=".21"/>
<path d="M142.4 82.4l2.4 .6-2.4 .6z" fill="#231f20"/>
<path d="M142.4 82.4l2.4 .6-2.4 .6z" fill="none" stroke="#231f20" stroke-width=".21"/>
<path d="M132 83l2.5-.6v1.2z" fill="#231f20"/>
<path d="M132 83l2.5-.6v1.2z" fill="none" stroke="#231f20" stroke-width=".21"/>
<path d="M127.2 106.3h1.3l-.7 2.5z" fill="#231f20"/>
<path d="M127.2 106.3h1.3l-.7 2.5z" fill="none" stroke="#231f20" stroke-width=".21"/>
<path d="M127.8 101.5l.7 2.4h-1.3z" fill="#231f20"/>
<path d="M127.8 101.5l.7 2.4h-1.3z" fill="none" stroke="#231f20" stroke-width=".21"/>
<path d="M133.2 95.8l2.5 .6-2.5 .7z" fill="#231f20"/>
<path d="M133.2 95.8l2.5 .6-2.5 .7z" fill="none" stroke="#231f20" stroke-width=".21"/>
<path d="M141.1 96.4l2.5-.6v1.3z" fill="#231f20"/>
<path d="M141.1 96.4l2.5-.6v1.3z" fill="none" stroke="#231f20" stroke-width=".21"/>
<path d="M195.6 154.4l.6 2.4h-1.3z" fill="#231f20"/>
<path d="M195.6 154.4l.6 2.4h-1.3z" fill="none" stroke="#231f20" stroke-width=".21"/>
<path d="M194.9 139.1h1.3l-.6 2.5z" fill="#231f20"/>
<g fill="none" stroke="#231f20" stroke-width=".21">
<path d="M194.9 139.1h1.3l-.6 2.5zM185.3 230.5h2.4v4.8h-2.4zM185.3 231.1h-15a1.8 1.8 0 0 0-1.8 1.8 1.8 1.8 0 0 0 1.8 1.8h15M187.7 232.9h2.5M190.2 242.5h-10.9l-1.8-2.4-1.8 2.4"/>
<circle cx="190.8" cy="232.9" r=".6"/>
<circle cx="190.8" cy="242.5" r=".6"/>
</g>
<g fill="none" stroke="#231f20" stroke-width=".2">
<path d="M8.9 33.3h198.1M139.5 38.2h67.5M139.5 42.8h67.5M139.5 47.4h67.5M139.5 52h67.5M139.5 56.5h67.5M139.5 61.1h67.5M142 229.5h52.8M142.1 229.5v15.3M167.3 229.5v15.3M194.7 229.5v15.3M142 244.9h52.8"/>
<path d="M142 250h52.8M142 255.1h52.8M142.1 245v4.9M142.1 250.1v4.9M167.3 245v4.9M167.3 250.1v4.9M194.7 245v4.9M194.7 250.1v4.9"/>
</g>
<g fill="none" stroke="#020303" stroke-width=".2">
<path d="M86.5 237.8h4.1M88.7 237.8a6.3 6.3 0 0 1-.6-7.6h5v15.2h-5a6.3 6.3 0 0 1 .6-7.6 4.8 4.8 0 0 1-.6 7.6M91.9 237.8h1.3M93.1 233.6h13.7a.73 .73 0 0 1 .7 .8v6.8a.81 .81 0 0 1-.7 .8h-13.7M94.4 237.8h6.3M102 237.8h1.3M104.5 237.8h4.2M105.3 233.6v8.4M111.6 237.8h3.6M116.4 237.8h1.3M117.2 232.2v3.6M117.2 237.1v1.2"/>
<path d="M117.2 239.6v3.6M119 237.8h3.6M122.7 231h-1.8l-.9 1.6"/>
<circle cx="117.2" cy="237.8" r="4.2"/>
<circle cx="117.2" cy="237.8" r="1.51"/>
</g>
<path d="M119.8 232.4l.5 .3-1.1 1.5z" fill="#020303"/>
<g fill="none" stroke="#020303" stroke-width=".2">
<path d="M105.4 239.4v.1M105.4 238.8v.1M105.4 238.1v.1M105.4 237.5v.1M105.4 236.9h.1M105.4 236.3h.1M105.4 235.6v.1M105.4 235v.1M105.4 234.3v.1M105.4 233.7v.1M105.5 239.7v.1M105.5 239.1v.1"/>
<path d="M105.5 238.4v.1M105.5 237.8v.1M105.5 237.2v.1M105.5 236.6h.1M105.5 235.9v.1M105.5 235.3v.1M105.5 234.7v.1M105.5 234v.1M105.7 239.4v.1M105.7 238.8v.1M105.7 238.1v.1M105.7 237.5v.1"/>
<path d="M105.7 236.9h.1M105.7 236.3h.1M105.7 235.6v.1M105.7 235v.1M105.7 234.3v.1M105.7 233.7v.1M105.8 239.7v.1M105.8 239.1v.1M105.8 238.4v.1M105.8 237.8v.1M105.8 237.2v.1M105.8 236.6h.1"/>
<path d="M105.8 235.9v.1M105.8 235.3v.1M105.8 234.7v.1M105.8 234v.1M106 239.4v.1M106 238.8v.1M106 238.1v.1M106 237.5v.1M106 236.9h.1M106 236.3h.1M106 235.6v.1M106 235v.1"/>
<path d="M106 234.3v.1M106 233.7v.1M106.2 239.7v.1M106.2 239.1v.1M106.2 238.4v.1M106.2 237.8v.1M106.2 237.2v.1M106.2 236.6h.1M106.2 235.9v.1M106.2 235.3v.1M106.2 234.7v.1M106.2 234v.1"/>
<path d="M106.3 239.4v.1M106.3 238.8v.1M106.3 238.1v.1M106.3 237.5v.1M106.3 236.9h.1M106.3 236.3h.1M106.3 235.6v.1M106.3 235v.1M106.3 234.3v.1M106.3 233.7v.1M106.5 239.7v.1M106.5 239.1v.1"/>
<path d="M106.5 238.4v.1M106.5 237.8v.1M106.5 237.2v.1M106.5 236.6h.1M106.5 235.9v.1M106.5 235.3v.1M106.5 234.7v.1M106.5 234v.1M106.6 239.4v.1M106.6 238.8v.1M106.6 238.1v.1M106.6 237.5v.1"/>
<path d="M106.6 236.9h.1M106.6 236.3h.1M106.6 235.6v.1M106.6 235v.1M106.6 234.3v.1M106.6 233.7v.1M106.8 239.7v.1M106.8 239.1v.1M106.8 238.4v.1M106.8 237.8v.1M106.8 237.2v.1M106.8 236.6h.1"/>
<path d="M106.8 235.9v.1M106.8 235.3v.1M106.8 234.7v.1M106.8 234v.1M106.9 239.4v.1M106.9 238.8v.1M106.9 238.1v.1M106.9 237.5v.1M106.9 236.9h.1M106.9 236.3h.1M106.9 235.6v.1M106.9 235v.1"/>
<path d="M106.9 234.3v.1M106.9 233.7v.1M107.1 239.7v.1M107.1 239.1v.1M107.1 238.4v.1M107.1 237.8v.1M107.1 237.2v.1M107.1 236.6h.1M107.1 235.9v.1M107.1 235.3v.1M107.1 234.7v.1M107.1 234v.1"/>
<path d="M107.2 239.4v.1M107.2 238.8v.1M107.2 238.1v.1M107.2 237.5v.1M107.2 236.9h.1M107.2 236.3h.1M107.2 235.6v.1M107.2 235v.1M107.2 234.3v.1M107.4 239.7v.1M107.4 239.1v.1M107.4 238.4v.1"/>
<path d="M107.4 237.8v.1M107.4 237.2v.1M107.4 236.6h.1M107.4 235.9v.1M107.4 235.3v.1M107.4 234.7v.1M107.4 234v.1M117 237.8h.3M117.2 237.7v.2M124.4 230.1l-.9 1.9M126.3 230h-.9l-.1 .8a.72 .72 0 0 1 1.1 0 .72 .72 0 0 1-.2 1.1 .72 .72 0 0 1-1-.3M127.2 231.8l-.1 .1h.2"/>
<path d="M129.2 230h-.9l-.1 .8a.71 .71 0 0 1 1 0 .71 .71 0 0 1-.1 1.1 .71 .71 0 0 1-1-.3M105.3 241.9v.1M105.3 241.3v.1M105.3 240.7v.1M105.4 240v.1M105.5 241.6v.1M105.5 241h.1M105.5 240.4v.1M105.7 241.9v.1M105.7 241.3v.1M105.7 240.7v.1M105.7 240v.1"/>
<path d="M105.8 241.6v.1M105.8 241h.1M105.8 240.4v.1M106 241.9v.1M106 241.3v.1M106 240.7v.1M106 240v.1M106.2 241.6v.1M106.2 241h.1M106.2 240.4v.1M106.3 241.9v.1M106.3 241.3v.1"/>
<path d="M106.3 240.7v.1M106.3 240v.1M106.5 241.6v.1M106.5 241h.1M106.5 240.4v.1M106.6 241.9v.1M106.6 241.3v.1M106.6 240.7v.1M106.6 240v.1M106.8 241.6v.1M106.8 241h.1M106.8 240.4v.1"/>
<path d="M106.9 241.3v.1M106.9 240.7v.1M106.9 240v.1M107.1 241.6v.1M107.1 241h.1M107.1 240.4v.1M107.2 241.3v.1M107.2 240.7v.1M107.2 240v.1M107.4 241h.1M107.4 240.4v.1"/>
<circle cx="124" cy="231" r=".68"/>
</g>
<path d="M79 7.3h16.4M154.4 7.3h30.7" fill="none" stroke="#4582a4" stroke-width=".2"/>
<text font-size="4.9" fill="#231f20" x="9.1" y="31.9">MECHANICAL DRAWING</text>
<g font-size="3.4" fill="#231f20">
<text x="148.5" y="77.3">14.5</text>
<text x="157.4" y="77.3">0.571</text>
<text x="46.3" y="88.2">9.0</text>
<text x="53.4" y="88.2">0.354</text>
<text x="107.2" y="84.2">3.50</text>
<text x="116.2" y="84.2">0.138</text>
<text x="14.5" y="93.7">2.00</text>
<text x="22.9" y="93.7">0.079</text>
<text x="107.8" y="90.2">1.00</text>
<text x="112.4" y="94.6">(2 PLCS)</text>
<text x="116.2" y="90.2">0.039</text>
<text x="148" y="95.7">1.50</text>
<text x="156.4" y="95.7">0.059</text>
<text x="19.1" y="98.1">(2 PLCS)</text>
<text x="148" y="100.1">(2 PLCS)</text>
<text x="11.8" y="104">6.50</text>
<text x="20.8" y="104">0.256</text>
<text x="11.8" y="112.1">2.50 0.098</text>
<text x="106.2" y="113.1">2.00</text>
<text x="114.6" y="113.1">0.079</text>
<text x="110.8" y="117.5">(2 PLCS)</text>
<text x="73.7" y="122.5">11.0</text>
<text x="82.7" y="122.5">0.433</text>
<text x="18.1" y="130.9">6.50</text>
<text x="27.1" y="130.9">0.256</text>
<text x="186.6" y="147.2">3.5 0.138</text>
<text x="154.9" y="152.4">2</text>
<text x="177" y="152.4">1</text>
<text x="187.3" y="151.1">0.3 (2 PLCS)</text>
<text x="23.5" y="158.7">2.50 0.098</text>
<text x="136.9" y="159.9">7.7 0.303</text>
<text x="22.4" y="164.5">3.00 0.118</text>
<text x="162.2" y="164.9">6.0 0.236</text>
<text x="24.9" y="179.8">7.7 0.303</text>
<text x="104.8" y="178.8">1.30</text>
<text x="113.7" y="178.8">0.051</text>
<text x="165.9" y="174.7">Cut Away Area</text>
<text x="165.9" y="178.1">0.5 deep</text>
<text x="50.1" y="184.9">6.0 0.236</text>
<text x="40.5" y="198.3">2</text>
<text x="62.7" y="198.3">1</text>
<text x="105" y="202.9">1.30 0.051</text>
<text x="115.9" y="206.7">(TYP)</text>
<text x="73.9" y="215.3">1.00X3.50</text>
<text x="53.6" y="221.2">1.00X3.00</text>
<text x="38.1" y="230.2">PCB LAYOUT</text>
<text x="40.6" y="233.6">TOP VIEW</text>
<text x="192" y="233.9">1</text>
<text x="192" y="243.5">2</text>
</g>
<g font-size="3.2" fill="#231f20">
<text x="8.9" y="14.3">CUI Inc │ MODEL: PJ-037BH │ DESCRIPTION: DC POWER JACK</text>
<text x="165.3" y="14.3">date 09/12/2013│ page 2 of 3</text>
</g>
<g font-size="2.8">
<text x="31.7" y="6.4">For more information, please visit the product page</text>
<text x="98.6" y="6.4">|</text>
<text x="102.4" y="6.4">For information on related products, view External Power Supplies</text>
</g>
<g font-size="2.8" fill="#231f20">
<text x="8.9" y="40.3">units: mm[inches]</text>
<text x="8.9" y="43.7">tolerance:</text>
<text x="8.9" y="47.1">X.X ±0.2mm</text>
<text x="8.9" y="50.5">X.XX ±0.1mm</text>
<text x="8.9" y="53.9">X.XXX ±0.05mm</text>
<text x="146.3" y="238.3">SCHEMATIC</text>
<text x="98" y="249.5">MATING PLUG</text>
<text x="150.5" y="248.5">Model</text>
<text x="174.1" y="248.5">PJ-037BH</text>
<text x="86.6" y="252.9">Jack Insertion Depth: 9.0 mm</text>
<text x="147.3" y="253.6">Center Pin</text>
<text x="174.3" y="253.6">Ø2.5 mm</text>
<text x="102.2" y="269">cui.com</text>
</g>
<g font-size="2.3" fill="#231f20">
<text x="167.3" y="41.4">MATERIAL</text>
<text x="189.6" y="41.4">PLATING</text>
<text x="141" y="46">center pin</text>
<text x="167.3" y="46">copper</text>
<text x="189.6" y="46">nickel plated</text>
<text x="141" y="50.6">terminal 1</text>
<text x="167.3" y="50.6">brass</text>
<text x="189.6" y="50.6">silver plated</text>
<text x="141" y="55.1">terminal 2</text>
<text x="141" y="59.7">plastic</text>
<text x="167.3" y="59.7">PBT</text>
<text x="167.3" y="55.1">copper alloy</text>
<text x="189.6" y="55.1">silver plated</text>
</g>
<g font-size="2.1" fill="#231f20">
<text x="8.9" y="262.7">Note:</text>
<text x="21.6" y="262.7">1. All specifcations measured at 10~35°C, humidity at 45~85%, under standard atmospheric pressure, unless otherwise noted.</text>
<text x="33.2" y="262.7">i</text>
</g>
</svg>
